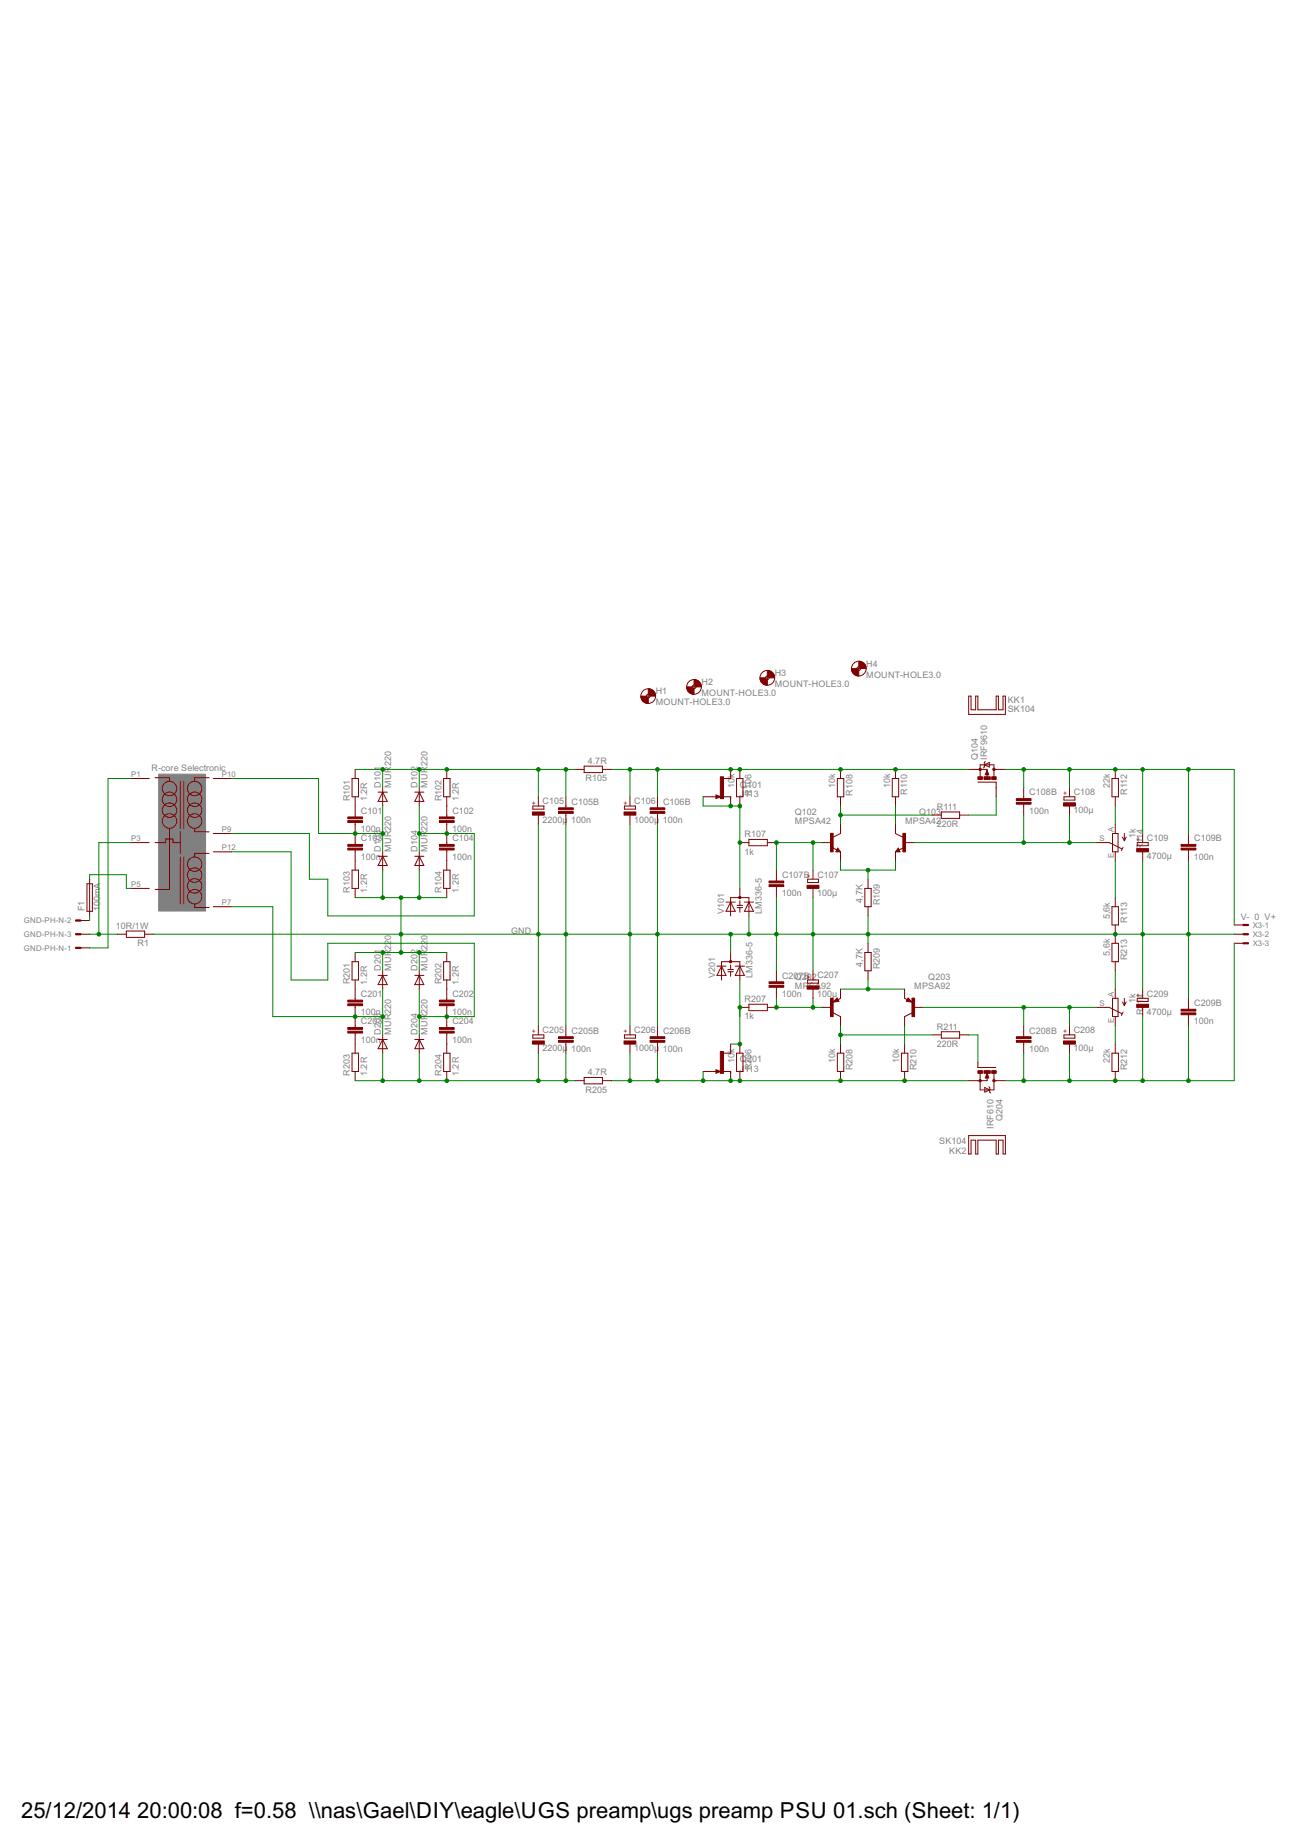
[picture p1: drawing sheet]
<svg xmlns="http://www.w3.org/2000/svg" width="210mm" height="297mm" viewBox="0 0 210 297" stroke-linecap="round" stroke-linejoin="round" font-family="sans-serif">
<path d="M25.5 124.5h7.6v22h-7.6z" fill="#808080" stroke="#808080" stroke-width=".16"/>
<g fill="none" stroke="#800000" stroke-width=".16">
<path d="M104 112h.6M104.3 111.7v.5M111.3 110.5h.6M111.6 110.2v.6M123.1 109h.6M123.4 108.7v.6M137.8 107.5h.6M138.1 107.2v.6M155.8 112h.4v2.2h.7v-2.2h.4v2.2h2.9v-2.2h.4v2.2h.7v-2.2h.4v2.9h-5.9zM21.1 125.2h2.9M21.1 135.5h2.9M24.9 135.5h1.8v-.6h1.1v.6h1.2"/>
<path d="M24.9 125.1h2.4v.6M27.3 133.2v9.8h-2.4M29 125.7v7.5M29 133.8v3.4M29 137.8v7.6M29.6 125.7v7.5M29.6 137.8v7.6M31.3 133.2v.6h2.3M33.6 125.1h-2.3v.6M33.6 137.2h-2.3v.6M34.3 125.2h3M34.3 137h3"/>
<path d="M34.3 134h3M56.6 125.2h1.1v2.9h-1.1zM56.6 139.9h1.1v3h-1.1zM57.1 123.7v1.5M57.1 128.1v3.3M57.1 132.3v3.5M57.1 136.7v3.2M60.8 127.4h1.5M60.8 137.7h1.5M61.6 127.4l.7 1.5h-1.5zM61.6 126.7v2.9M61.6 137v2.9"/>
<path d="M61.6 137.7l.7 1.5h-1.5zM66.7 127.4h1.5M66.7 137.7h1.5M67.4 127.4l.8 1.5h-1.5zM67.4 126.7v2.9M67.4 137v2.9M67.4 137.7l.8 1.5h-1.5zM71.4 125.2h1v2.9h-1zM71.4 139.9h1v3h-1zM71.9 123.7v1.5M71.9 128.1v3.3M71.9 132.3v3.5"/>
<path d="M71.9 136.7v3.2M85.7 129.6h1.8v.5h-1.8zM86.6 128.1v1.5M86.6 131.1v1.5M91 128.1v1.8M91 130.8v1.8M92.5 123.7h1.5M94 123.2h2.9v1h-2.9zM96.9 123.7h1.5M100.4 129.6h1.8v.5h-1.8zM101.3 128.1v1.5M101.3 131.1v1.5"/>
<path d="M105.7 128.1v1.8M105.7 130.8v1.8M113.1 128.1h2.8M115.2 127.8l.7 .3-.7 .3zM116.4 128.1h1.1v1.5M117.5 123.7v1.5h-1.1M118.5 125.2h1v2.9h-1zM119 123.7v1.5M119 128.1v1.5M119 135.5h1.5M120.5 135h2.9v1h-2.9zM123.4 135.5h1.5"/>
<path d="M124.9 139.9v1.8M130.8 139.9v1.5M132.2 135.5h1.5M133.9 136.3l.7 .4M134.7 125.2h1v2.9h-1zM134.7 136.4l.5 .6h-.7zM134.7 136.7l.1 .1h-.2l.1-.3 .3 .4h-.4M135.2 123.7v1.5M135.2 128.1v1.5M135.2 132.6v1.4l-1.2 .6M135.2 137v1.5M143.5 125.2h1v2.9h-1z"/>
<path d="M144 123.7v1.5M144 128.1v1.5M144 132.6v1.4l1.2 .6M144 137v1.5M144.5 136.4l.3 .6h-.8zM144.5 136.7l-.1 .1h.2l-.1-.3-.3 .4h.4M145.3 136.3l-.7 .4M145.5 135.5h1.5M149.9 131.1h1.5M151.4 130.6h2.9v1h-2.9zM154.3 131.1h1.5M155.8 123.7h3v.2"/>
<path d="M157.3 125.8h2.9v2.3M157.6 124.9v-1.9h2.3v1.9M158.3 123l.8-.4v.8zM158.5 122.5l-.2 .1v.8l-.1 .1M158.8 124.5v.6M158.8 123.9l.2 .7h-.5zM159.9 123.7h1.8M164.7 126.7v1.7M164.7 129.3v1.8M171.1 128.1h1.8v.6h-1.8zM172 126.7v1.4M172 129.6v1.5"/>
<path d="M176.4 135.5h2l2.1 1M178.9 125.2h1v2.9h-1zM178.9 134h.9v3h-.9zM179.4 123.7v1.5M179.4 128.1v1.5M179.4 132.6v1.4M179.4 137v1.5M180.6 134.6l.2 .6M180.6 136.3l-.2 .5M180.8 134v1.2M181.1 134.6l-.3 .6M182.9 135.5h1.8v.5h-1.8z"/>
<path d="M183.8 134v1.5M183.8 137v1.5M191.2 134v1.8M191.2 136.7v1.8M13 150.2h1.4M13 152.4h1.4M13 148h1.4M14 142.1h.9v4.5h-.9zM14.4 141.4v5.9M18.8 150.2h1.5M20.3 149.7h3v1h-3zM21.1 142.9h2.9"/>
<path d="M23.3 150.2h1.4M31.3 145.4v.5h2.3M34.3 145.8h3M56.6 154.7h1.1v2.9h-1.1zM57.1 142.9v1.5M57.1 153.2v1.5M57.1 157.6v3.2M60.8 156.9h1.5M61.6 156.1v3M61.6 156.9l.7 1.4h-1.5zM66.7 156.9h1.5M67.4 156.1v3"/>
<path d="M67.4 156.9l.8 1.4h-1.5zM71.4 154.7h1v2.9h-1zM71.9 142.9v1.5M71.9 153.2v1.5M71.9 157.6v3.2M115.3 155.4h1.5M116.1 155.4l.7 1.5h-1.5zM116.1 157.6v-2.9h2.9v2.9M116.8 145.1h1.5M117.1 156.3h.9M117.1 155.9h.9M117.5 147.3v-2.9h3v2.9"/>
<path d="M117.5 153.2v1.5M117.5 155.2v.7M117.5 156.3v.7M117.5 145.1l.8 1.5h-1.5zM118.3 155.4h1.4M118.6 146h.8M118.6 145.6h.8M119 155.4l.7 1.5h-1.4zM119 142.9v1.5M119 144.9v.7M119 146v.7M119.7 145.1h1.5"/>
<path d="M120.5 145.1l.7 1.5h-1.5zM124.9 142.6v1.8M124.9 156.1v1.8M124.9 158.8v1.7M129.9 141.4h1.8v.5h-1.8zM129.9 157.6h1.8v.5h-1.8zM130.8 142.9v1.5M130.8 156.1v1.5M130.8 159.1v1.4M135.2 159.1v1.4l-.4 .3M139.1 142.9h1v2.9h-1zM139.1 153.2h1v2.9h-1z"/>
<path d="M139.6 141.4v1.5M139.6 145.8v1.5M139.6 151.7v1.5M139.6 156.1v1.5M145.5 159.1v1.4l.4 .3M178.9 145.8h1v3h-1zM178.9 151.7h1v3h-1zM179.4 144.4v1.4M179.4 148.8v2.9M179.4 154.7v1.4M179.4 159.1v1.4M183.8 159.1v1.4"/>
<path d="M198.5 150.2h1.5M198.5 148.8h1.5M198.5 151.7h1.5M56.6 169.4h1.1v2.9h-1.1zM57.1 161.7v3.5M57.1 166.1v3.3M57.1 172.3v1.5M60.8 167.2h1.5M61.6 166.4v3M61.6 167.2l.7 1.5h-1.5zM66.7 167.2h1.5M67.4 166.4v3"/>
<path d="M67.4 167.2l.8 1.5h-1.5zM71.4 169.4h1v2.9h-1zM71.9 161.7v3.5M71.9 166.1v3.3M71.9 172.3v1.5M85.7 166.4h1.8v.6h-1.8zM86.6 165v1.4M86.6 167.9v1.5M91 165v1.7M91 167.6v1.8M92.5 173.8h1.5M94 173.3h2.9v1h-2.9z"/>
<path d="M96.9 173.8h1.5M100.4 166.4h1.8v.6h-1.8zM101.3 165v1.4M101.3 167.9v1.5M105.7 165v1.7M105.7 167.6v1.8M113.1 172.3h2.8M115.2 172l.7 .3-.7 .3zM116.4 172.3h1.1v1.5M117.5 167.9v1.5h-1.1M118.5 169.4h1v2.9h-1zM119 167.9v1.5"/>
<path d="M119 172.3v1.5M119 162h1.5M120.5 161.5h2.9v1h-2.9zM123.4 162h1.5M132.2 162h1.5M134 162.9l1.2 .6v1.5M134.6 160.9h-.2l.2-.1 .1 .2-.5 .1 .4-.5 .2 .4M134.6 160.5l.3 .5-.9 .2zM134.7 169.4h1v2.9h-1zM135.2 167.9v1.5M135.2 172.3v1.5M145 169.4h1v2.9h-1z"/>
<path d="M145.5 167.9v1.5M145.5 172.3v1.5M146.1 160.5l.6 .7-.9-.2zM146.1 160.9h.2l-.2-.1-.2 .2 .6 .1-.4-.5-.2 .4M146.7 162.9l-1.2 .6v1.5M147 162h1.4M149.9 166.4h1.5M151.4 165.9h2.9v1.1h-2.9zM154.3 166.4h1.5M157.3 170.9v.8h2.9M157.6 172.6v2.7h2.3v-2.7M158.4 174.9l.8 .4-.8 .3z"/>
<path d="M158.8 173.3v.5h-3M158.8 172.6l.2 .8h-.5zM159 174.8l.2 .1v.7l.1 .2M159.9 173.8h1.8M164.7 165v1.7M164.7 167.6v1.8M171.1 166.4h1.8v.6h-1.8zM172 165v1.4M172 167.9v1.5M176.4 162h2l2.1 1M178.9 169.4h1v2.9h-1zM178.9 160.5h.9v3h-.9z"/>
<path d="M179.4 163.5v1.5M179.4 167.9v1.5M179.4 172.3v1.5M180.6 161.1l.2 .6M180.6 162.8l-.2 .5M180.8 160.5v1.2M181.1 161.1l-.3 .6M182.9 160.5h1.8v.6h-1.8zM183.8 162v1.5M191.2 160.5v1.8M191.2 163.2v1.8M155.8 182.6h5.9v3h-.4v-2.2h-.7v2.2h-.4v-2.2h-2.9v2.2h-.4v-2.2h-.7v2.2h-.4z"/>
<circle cx="104.3" cy="112" r="1.19"/>
<circle cx="104.3" cy="112" r=".3"/>
<circle cx="111.6" cy="110.5" r="1.19"/>
<circle cx="111.6" cy="110.5" r=".3"/>
<circle cx="123.4" cy="109" r="1.19"/>
<circle cx="123.4" cy="109" r=".3"/>
<circle cx="138.1" cy="107.5" r="1.19"/>
<circle cx="138.1" cy="107.5" r=".3"/>
<circle cx="27.3" cy="126.8" r="1.16"/>
<circle cx="27.3" cy="130.3" r="1.16"/>
<circle cx="27.3" cy="128.5" r="1.16"/>
<circle cx="27.3" cy="132" r="1.16"/>
<circle cx="31.3" cy="130.3" r="1.16"/>
<circle cx="31.3" cy="139" r="1.16"/>
<circle cx="31.3" cy="128.5" r="1.16"/>
<circle cx="31.3" cy="132" r="1.16"/>
<circle cx="31.3" cy="126.8" r="1.16"/>
<circle cx="31.3" cy="144.2" r="1.16"/>
<circle cx="31.3" cy="142.5" r="1.16"/>
<circle cx="31.3" cy="140.7" r="1.16"/>
</g>
<g fill="#800000" stroke="#800000" stroke-width=".16">
<path d="M100.4 130.6h1.9v.5h-1.9z"/>
<path d="M100.4 167.4h1.9v.5h-1.9z"/>
<path d="M89.8 130.5h2.4v.3h-2.4z"/>
<path d="M89.8 129.9h2.4v.3h-2.4z"/>
<path d="M104.6 130.5h2.3v.3h-2.3z"/>
<path d="M104.6 129.9h2.3v.3h-2.3z"/>
<path d="M89.8 167.3h2.4v.3h-2.4z"/>
<path d="M89.8 166.7h2.4v.3h-2.4z"/>
<path d="M104.6 167.3h2.3v.3h-2.3z"/>
<path d="M104.6 166.7h2.3v.3h-2.3z"/>
<path d="M115.9 124.9h.5v3.5h-.5z"/>
<path d="M115.9 169.1h.5v3.5h-.5z"/>
<path d="M123.7 142.3h2.4v.3h-2.4z"/>
<path d="M123.7 141.7h2.4v.3h-2.4z"/>
<path d="M123.7 158.5h2.4v.3h-2.4z"/>
<path d="M123.7 157.9h2.4v.3h-2.4z"/>
<path d="M129.8 142.4h1.9v.5h-1.9z"/>
<path d="M129.8 158.6h1.9v.5h-1.9z"/>
<path d="M163.5 129h2.3v.3h-2.3z"/>
<path d="M163.5 128.4h2.3v.3h-2.3z"/>
<path d="M163.5 167.3h2.3v.3h-2.3z"/>
<path d="M163.5 166.7h2.3v.3h-2.3z"/>
<path d="M171.1 129.1h1.9v.5h-1.9z"/>
<path d="M171.1 167.4h1.9v.5h-1.9z"/>
<path d="M190 136.4h2.3v.3h-2.3z"/>
<path d="M190 135.8h2.3v.3h-2.3z"/>
<path d="M190 162.9h2.3v.3h-2.3z"/>
<path d="M190 162.3h2.3v.3h-2.3z"/>
<path d="M133.6 134h.4v3h-.4z"/>
<path d="M145.2 134h.4v3h-.4z"/>
<path d="M133.6 160.5h.4v3h-.4z"/>
<path d="M146.7 160.5h.4v3h-.4z"/>
<path d="M157.3 124.9h.7v.4h-.7z"/>
<path d="M159.5 124.9h.7v.4h-.7z"/>
<path d="M158.3 124.9h1v.4h-1z"/>
<path d="M157.3 172.2h.7v.4h-.7z"/>
<path d="M159.5 172.2h.7v.4h-.7z"/>
<path d="M158.3 172.2h1v.4h-1z"/>
<path d="M182.8 136.5h1.9v.5h-1.9z"/>
<path d="M85.6 130.6h1.9v.5h-1.9z"/>
<path d="M182.8 161.5h1.9v.5h-1.9z"/>
<path d="M85.6 167.4h1.9v.5h-1.9z"/>
<path d="M70.7 132h2.3v.3h-2.3z"/>
<path d="M70.7 131.4h2.3v.3h-2.3z"/>
<path d="M55.9 161.4h2.4v.3h-2.4z"/>
<path d="M55.9 160.8h2.4v.3h-2.4z"/>
<path d="M70.7 161.4h2.3v.3h-2.3z"/>
<path d="M70.7 160.8h2.3v.3h-2.3z"/>
<path d="M55.9 165.8h2.4v.3h-2.4z"/>
<path d="M55.9 165.2h2.4v.3h-2.4z"/>
<path d="M70.7 165.8h2.3v.3h-2.3z"/>
<path d="M70.7 165.2h2.3v.3h-2.3z"/>
<path d="M55.9 136.4h2.4v.3h-2.4z"/>
<path d="M55.9 135.8h2.4v.3h-2.4z"/>
<path d="M70.7 136.4h2.3v.3h-2.3z"/>
<path d="M70.7 135.8h2.3v.3h-2.3z"/>
<path d="M55.9 132h2.4v.3h-2.4z"/>
<path d="M55.9 131.4h2.4v.3h-2.4z"/>
</g>
<path d="M115.6 128.1l-.4 .2v-.3l.5 .1M158.8 124.4v.1h.1l-.1-.5-.2 .5M115.6 172.3l-.4 .2v-.3l.5 .1M158.8 173.1v.2h-.2l.2-.5 .1 .5" fill="none" stroke="#800000" stroke-width=".19"/>
<g fill="#800000" stroke="#800000" stroke-width=".16">
<path d="M118.9 144.2h.2v.3h-.2z" fill-rule="evenodd"/>
<path d="M117.4 154.5h.3v.3h-.3z" fill-rule="evenodd"/>
<path d="M159.7 123.6h.3v.3h-.3z" fill-rule="evenodd"/>
<path d="M157.5 123.6h.3v.3h-.3z" fill-rule="evenodd"/>
<path d="M157.5 173.7h.3v.2h-.3z" fill-rule="evenodd"/>
<path d="M159.7 173.7h.3v.2h-.3z" fill-rule="evenodd"/>
<path d="M104.3 110.8a1.16 1.16 0 0 1 1.2 1.2h-.9l-.1-.3h-.2z" fill-rule="evenodd"/>
<path d="M103.1 112h.9l.1 .2h.2v.9a1.16 1.16 0 0 1-1.2-1.1z" fill-rule="evenodd"/>
<path d="M111.6 109.3a1.19 1.19 0 0 1 1.2 1.2h-.9l-.1-.2-.2-.1z" fill-rule="evenodd"/>
<path d="M110.4 110.5h.9l.1 .2 .2 .1v.9a1.16 1.16 0 0 1-1.2-1.2z" fill-rule="evenodd"/>
<path d="M123.4 107.8a1.16 1.16 0 0 1 1.2 1.2h-.9l-.1-.2-.2-.1z" fill-rule="evenodd"/>
<path d="M122.2 109h.9l.1 .2 .2 .1v.9a1.19 1.19 0 0 1-1.2-1.2z" fill-rule="evenodd"/>
<path d="M138.1 106.4a1.16 1.16 0 0 1 1.2 1.1h-.9l-.1-.2-.2-.1z" fill-rule="evenodd"/>
<path d="M137 107.5h.8l.3 .3v.9a1.16 1.16 0 0 1-1.1-1.2z" fill-rule="evenodd"/>
</g>
<path d="M12.2 152.4h.8M12.2 148h.8M12.2 150.2h.8M200 150.2h.7M200 148.8h.7M200 151.7h.7" fill="none" stroke="#800000" stroke-width=".36"/>
<g fill="none" stroke="#008000" stroke-width=".16">
<path d="M21.1 125.2h-3.7v27.2h-3M21.1 135.5h-5.2v14.7M37.3 134h12.5v7.4h2.9v5.9h23.6v-13.3h-8.9M37.3 125.2h13.9v8.8h10.4M37.3 137h9.5v20.6h5.9v-5.9h23.6v11.8h-8.9M57.1 123.7h35.4M61.6 123.7v3M61.6 129.6v7.4M61.6 139.9v4.5M67.4 123.7v3M67.4 129.6v7.4M67.4 139.9v4.5"/>
<path d="M86.6 123.7v4.4M86.6 132.6v32.4M91 123.7v4.4M91 132.6v32.4M98.4 123.7h57.4M101.3 123.7v4.4M101.3 132.6v32.4M105.7 123.7v4.4M105.7 132.6v32.4M113.1 128.1v1.5h5.9v13.3M130.8 135.5v4.4M132.2 135.5h-7.3v4.4"/>
<path d="M135.2 129.6v3M135.2 138.5v1.4h8.8v-1.4M135.2 131.1h14.7M139.6 139.9v1.5M144 129.6v3M147 135.5h29.4M160.2 128.1v3h-4.4M161.7 123.7h36.8v25.1M164.7 123.7v3M164.7 131.1v4.4M172 123.7v3M172 131.1v4.4"/>
<path d="M179.4 129.6v3M179.4 138.5v5.9M183.8 123.7v10.3M183.8 138.5v20.6M191.2 123.7v10.3M191.2 138.5v22M14.4 150.2h4.4M14.4 141.4v-.7h5.9v2.2h.8M14.4 147.3v.7M24.7 150.2h173.8M37.3 145.8h6.6v17.7h17.7M57.1 144.4h14.8"/>
<path d="M57.1 153.2h14.8M61.6 153.2v2.9M61.6 159.1v7.3M64.5 144.4v8.8M67.4 153.2v2.9M67.4 159.1v7.3M117.5 150.2v3M119 157.6v10.3h-1.5M120.5 147.3v2.9M124.9 144.4v11.7M130.8 144.4v11.7M135.2 159.1h10.3"/>
<path d="M139.6 147.3v4.4M139.6 157.6v1.5M179.4 156.1v3M198.5 151.7v22.1h-36.8M57.1 173.8h35.4M61.6 169.4v4.4M67.4 169.4v4.4M86.6 169.4v4.4M91 169.4v4.4M98.4 173.8h57.4M101.3 169.4v4.4M105.7 169.4v4.4"/>
<path d="M113.1 172.3v1.5M124.9 160.5v1.5h7.3M130.8 160.5v1.5M135.2 165v2.9M135.2 166.4h14.7M145.5 165v2.9M148.4 162h28M155.8 166.4h1.5v4.5M164.7 162v3M164.7 169.4v4.4M172 162v3M172 169.4v4.4"/>
<path d="M179.4 165v2.9M183.8 163.5v10.3M191.2 165v8.8"/>
</g>
<g fill="#008000" stroke="#008000" stroke-width=".16">
<circle cx="61.6" cy="134" r=".3"/>
<circle cx="57.1" cy="134" r=".3"/>
<circle cx="67.4" cy="134" r=".3"/>
<circle cx="71.9" cy="134" r=".3"/>
<circle cx="61.6" cy="123.7" r=".3"/>
<circle cx="67.4" cy="123.7" r=".3"/>
<circle cx="86.6" cy="123.7" r=".3"/>
<circle cx="91" cy="123.7" r=".3"/>
<circle cx="71.9" cy="123.7" r=".3"/>
<circle cx="61.6" cy="144.4" r=".3"/>
<circle cx="67.4" cy="144.4" r=".3"/>
<circle cx="61.6" cy="153.2" r=".3"/>
<circle cx="67.4" cy="153.2" r=".3"/>
<circle cx="64.5" cy="153.2" r=".3"/>
<circle cx="64.5" cy="144.4" r=".3"/>
<circle cx="64.5" cy="150.2" r=".3"/>
<circle cx="86.6" cy="150.2" r=".3"/>
<circle cx="91" cy="150.2" r=".3"/>
<circle cx="101.3" cy="150.2" r=".3"/>
<circle cx="105.7" cy="150.2" r=".3"/>
<circle cx="139.6" cy="150.2" r=".3"/>
<circle cx="117.5" cy="150.2" r=".3"/>
<circle cx="120.5" cy="150.2" r=".3"/>
<circle cx="124.9" cy="150.2" r=".3"/>
<circle cx="130.8" cy="150.2" r=".3"/>
<circle cx="179.4" cy="150.2" r=".3"/>
<circle cx="191.2" cy="150.2" r=".3"/>
<circle cx="183.8" cy="150.2" r=".3"/>
<circle cx="61.6" cy="163.5" r=".3"/>
<circle cx="57.1" cy="163.5" r=".3"/>
<circle cx="67.4" cy="163.5" r=".3"/>
<circle cx="71.9" cy="163.5" r=".3"/>
<circle cx="61.6" cy="173.8" r=".3"/>
<circle cx="67.4" cy="173.8" r=".3"/>
<circle cx="91" cy="173.8" r=".3"/>
<circle cx="86.6" cy="173.8" r=".3"/>
<circle cx="71.9" cy="173.8" r=".3"/>
<circle cx="101.3" cy="123.7" r=".3"/>
<circle cx="105.7" cy="123.7" r=".3"/>
<circle cx="117.5" cy="123.7" r=".3"/>
<circle cx="119" cy="123.7" r=".3"/>
<circle cx="135.2" cy="123.7" r=".3"/>
<circle cx="144" cy="123.7" r=".3"/>
<circle cx="105.7" cy="173.8" r=".3"/>
<circle cx="101.3" cy="173.8" r=".3"/>
<circle cx="117.5" cy="173.8" r=".3"/>
<circle cx="113.1" cy="173.8" r=".3"/>
<circle cx="119" cy="173.8" r=".3"/>
<circle cx="135.2" cy="173.8" r=".3"/>
<circle cx="145.5" cy="173.8" r=".3"/>
<circle cx="119" cy="162" r=".3"/>
<circle cx="119" cy="167.9" r=".3"/>
<circle cx="124.9" cy="135.5" r=".3"/>
<circle cx="130.8" cy="135.5" r=".3"/>
<circle cx="124.9" cy="162" r=".3"/>
<circle cx="130.8" cy="162" r=".3"/>
<circle cx="164.7" cy="123.7" r=".3"/>
<circle cx="172" cy="123.7" r=".3"/>
<circle cx="179.4" cy="123.7" r=".3"/>
<circle cx="183.8" cy="123.7" r=".3"/>
<circle cx="191.2" cy="123.7" r=".3"/>
<circle cx="164.7" cy="173.8" r=".3"/>
<circle cx="172" cy="173.8" r=".3"/>
<circle cx="179.4" cy="173.8" r=".3"/>
<circle cx="183.8" cy="173.8" r=".3"/>
<circle cx="191.2" cy="173.8" r=".3"/>
<circle cx="135.2" cy="131.1" r=".3"/>
<circle cx="135.2" cy="166.4" r=".3"/>
<circle cx="139.6" cy="139.9" r=".3"/>
<circle cx="139.6" cy="159.1" r=".3"/>
<circle cx="119" cy="135.5" r=".3"/>
<circle cx="119" cy="129.6" r=".3"/>
<circle cx="117.5" cy="129.6" r=".3"/>
<circle cx="164.7" cy="135.5" r=".3"/>
<circle cx="172" cy="135.5" r=".3"/>
<circle cx="164.7" cy="162" r=".3"/>
<circle cx="172" cy="162" r=".3"/>
<circle cx="15.9" cy="150.2" r=".3"/>
</g>
<g font-size="4">
<text x="3.4" y="292.3">25/12/2014</text>
<text x="22.1" y="292.3">20:00:08 f=0.58 \\nas\Gael\DIY\eagle\UGS preamp\ugs preamp PSU 01.sch (Sheet: 1/1)</text>
</g>
<g font-size="1.6" fill="#808080">
<text x="139.3" y="107.2">H4</text>
<text x="105.5" y="113.4">MOUNT-HOLE3.0</text>
<text x="105.5" y="111.6">H1</text>
<text x="112.8" y="111.9">MOUNT-HOLE3.0</text>
<text x="112.8" y="110.1">H2</text>
<text x="124.6" y="110.4">MOUNT-HOLE3.0</text>
<text x="124.6" y="108.7">H3</text>
<text x="139.3" y="109">MOUNT-HOLE3.0</text>
<text x="162.1" y="113.1">KK1</text>
<text x="162.1" y="114.5">SK104</text>
<text x="24.4" y="123.9">R-core Selectronic</text>
<text x="62.9" y="123.3" transform="rotate(-90 62.9 123.3)">220</text>
<text x="68.8" y="123.3" transform="rotate(-90 68.8 123.3)">220</text>
<text x="94.2" y="125.6">R105</text>
<text x="94.5" y="122.9">4.7R</text>
<text x="157.3" y="122.2" transform="rotate(-90 157.3 122.2)">Q104</text>
<text x="158.8" y="122.2" transform="rotate(-90 158.8 122.2)">IRF9610</text>
<text x="56.3" y="128.9" transform="rotate(-90 56.3 128.9)">R101</text>
<text x="58" y="130.9">C101</text>
<text x="59.1" y="128.9" transform="rotate(-90 59.1 128.9)">1.2R</text>
<text x="61.3" y="126.7" transform="rotate(-90 61.3 126.7)">D101</text>
<text x="62.9" y="126.7" transform="rotate(-90 62.9 126.7)">MUR</text>
<text x="67.2" y="126.7" transform="rotate(-90 67.2 126.7)">D102</text>
<text x="68.8" y="126.7" transform="rotate(-90 68.8 126.7)">MUR</text>
<text x="71" y="128.9" transform="rotate(-90 71 128.9)">R102</text>
<text x="72.8" y="130.9">C102</text>
<text x="73.8" y="128.9" transform="rotate(-90 73.8 128.9)">1.2R</text>
<text x="87.3" y="129.3">C105</text>
<text x="91.9" y="129.4">C105B</text>
<text x="102" y="129.3">C106</text>
<text x="106.6" y="129.4">C106B</text>
<text x="118.1" y="126.8" transform="rotate(-90 118.1 126.8)">10k</text>
<text x="119" y="128.1">J113</text>
<text x="119" y="126.7">Q101</text>
<text x="120.9" y="127.9" transform="rotate(-90 120.9 127.9)">R106</text>
<text x="127.9" y="131.1">Q102</text>
<text x="134.3" y="126.8" transform="rotate(-90 134.3 126.8)">10k</text>
<text x="137.1" y="127.9" transform="rotate(-90 137.1 127.9)">R108</text>
<text x="143.2" y="126.8" transform="rotate(-90 143.2 126.8)">10k</text>
<text x="145.9" y="127.8" transform="rotate(-90 145.9 127.8)">R110</text>
<text x="147.8" y="131.1">Q103</text>
<text x="150.7" y="130.2">R111</text>
<text x="165.5" y="130.9">100n</text>
<text x="165.6" y="127.9">C108B</text>
<text x="172.7" y="130.8">100µ</text>
<text x="172.7" y="127.9">C108</text>
<text x="178.5" y="126.8" transform="rotate(-90 178.5 126.8)">22k</text>
<text x="181.3" y="127.8" transform="rotate(-90 181.3 127.8)">R112</text>
<text x="58" y="133.8">100n</text>
<text x="58" y="135.3">C103</text>
<text x="61.3" y="137" transform="rotate(-90 61.3 137)">D103</text>
<text x="62.9" y="137" transform="rotate(-90 62.9 137)">MUR220</text>
<text x="67.2" y="137" transform="rotate(-90 67.2 137)">D104</text>
<text x="68.8" y="137" transform="rotate(-90 68.8 137)">MUR</text>
<text x="68.8" y="133.6" transform="rotate(-90 68.8 133.6)">220</text>
<text x="72.7" y="133.8">100n</text>
<text x="72.8" y="135.3">C104</text>
<text x="87.3" y="132.3">2200µ 100n</text>
<text x="102" y="132.3">1000µ 100n</text>
<text x="119.7" y="137.4">1k</text>
<text x="119.8" y="134.6">R107</text>
<text x="127.9" y="132.6">MPSA42</text>
<text x="145.6" y="132.6">MPSA42</text>
<text x="150.7" y="133">220R</text>
<text x="182.6" y="134.8" transform="rotate(-90 182.6 134.8)">1k</text>
<text x="183.9" y="136.7" transform="rotate(-90 183.9 136.7)">R114</text>
<text x="184.5" y="135.2">C109</text>
<text x="192.1" y="135.3">C109B</text>
<text x="56.3" y="143.6" transform="rotate(-90 56.3 143.6)">R103</text>
<text x="58" y="138.2">100n</text>
<text x="59.1" y="143.6" transform="rotate(-90 59.1 143.6)">1.2R</text>
<text x="71" y="143.6" transform="rotate(-90 71 143.6)">R104</text>
<text x="72.7" y="138.2">100n</text>
<text x="73.8" y="143.6" transform="rotate(-90 73.8 143.6)">1.2R</text>
<text x="125.8" y="141.2">C107B</text>
<text x="131.5" y="141.1">C107</text>
<text x="184.5" y="138.2">4700µ</text>
<text x="192" y="138.2">100n</text>
<text x="13.6" y="146.5" transform="rotate(-90 13.6 146.5)">F1</text>
<text x="16.1" y="146.6" transform="rotate(-90 16.1 146.6)">100mA</text>
<text x="18.6" y="149.4">10R/1W</text>
<text x="116.5" y="147" transform="rotate(-90 116.5 147)">V101</text>
<text x="122.5" y="147" transform="rotate(-90 122.5 147)">LM336-5</text>
<text x="125.8" y="144.1">100n</text>
<text x="131.4" y="144.1">100µ</text>
<text x="138.7" y="145.1" transform="rotate(-90 138.7 145.1)">4,7K</text>
<text x="141.5" y="145.6" transform="rotate(-90 141.5 145.6)">R109</text>
<text x="178.5" y="147.8" transform="rotate(-90 178.5 147.8)">5,6k</text>
<text x="181.3" y="148.4" transform="rotate(-90 181.3 148.4)">R113</text>
<text x="199.6" y="148">V- 0 V+</text>
<text x="22.1" y="152.1">R1</text>
<text x="62.9" y="152.7" transform="rotate(-90 62.9 152.7)">220</text>
<text x="68.8" y="152.7" transform="rotate(-90 68.8 152.7)">220</text>
<text x="82.2" y="150.2">GND</text>
<text x="138.7" y="155.5" transform="rotate(-90 138.7 155.5)">4,7K</text>
<text x="141.5" y="155.9" transform="rotate(-90 141.5 155.9)">R209</text>
<text x="178.5" y="153.7" transform="rotate(-90 178.5 153.7)">5,6k</text>
<text x="181.3" y="154.4" transform="rotate(-90 181.3 154.4)">R213</text>
<text x="56.3" y="158.3" transform="rotate(-90 56.3 158.3)">R201</text>
<text x="58" y="160.3">C201</text>
<text x="59.1" y="158.3" transform="rotate(-90 59.1 158.3)">1.2R</text>
<text x="61.3" y="156.1" transform="rotate(-90 61.3 156.1)">D201</text>
<text x="62.9" y="156.1" transform="rotate(-90 62.9 156.1)">MUR</text>
<text x="67.2" y="156.1" transform="rotate(-90 67.2 156.1)">D202</text>
<text x="68.8" y="156.1" transform="rotate(-90 68.8 156.1)">MUR</text>
<text x="71" y="158.3" transform="rotate(-90 71 158.3)">R202</text>
<text x="72.8" y="160.3">C202</text>
<text x="73.8" y="158.3" transform="rotate(-90 73.8 158.3)">1.2R</text>
<text x="115" y="157.3" transform="rotate(-90 115 157.3)">V201</text>
<text x="119.8" y="161.2">R207</text>
<text x="121.1" y="157.3" transform="rotate(-90 121.1 157.3)">LM336-5</text>
<text x="125.8" y="160.3">100n</text>
<text x="125.8" y="157.4">C20Q72B02C207</text>
<text x="127.9" y="159.1">MPSA92</text>
<text x="131.4" y="160.3">100µ</text>
<text x="147.1" y="159.1">MPSA92</text>
<text x="149.3" y="157.6">Q203</text>
<text x="182.6" y="161.3" transform="rotate(-90 182.6 161.3)">1k</text>
<text x="184.5" y="160.3">C209</text>
<text x="192.1" y="161.8">C209B</text>
<text x="58" y="163.3">100n</text>
<text x="58" y="167.7">100n</text>
<text x="58" y="164.7">C203</text>
<text x="61.3" y="166.4" transform="rotate(-90 61.3 166.4)">D203</text>
<text x="62.9" y="166.4" transform="rotate(-90 62.9 166.4)">MUR220</text>
<text x="67.2" y="166.4" transform="rotate(-90 67.2 166.4)">D204</text>
<text x="68.8" y="166.4" transform="rotate(-90 68.8 166.4)">MUR</text>
<text x="68.8" y="163" transform="rotate(-90 68.8 163)">220</text>
<text x="72.7" y="163.3">100n</text>
<text x="72.7" y="167.7">100n</text>
<text x="72.8" y="164.7">C204</text>
<text x="87.3" y="166.2">C205</text>
<text x="91.9" y="166.2">C205B</text>
<text x="102" y="166.2">C206</text>
<text x="106.6" y="166.2">C206B</text>
<text x="119.7" y="163.9">1k</text>
<text x="150.7" y="165.6">R211</text>
<text x="165.6" y="166.2">C208B</text>
<text x="172.7" y="166.2">C208</text>
<text x="183.9" y="163.3" transform="rotate(-90 183.9 163.3)">R214</text>
<text x="184.5" y="163.2">4700µ</text>
<text x="192" y="164.7">100n</text>
<text x="56.3" y="173" transform="rotate(-90 56.3 173)">R203</text>
<text x="59.1" y="173.1" transform="rotate(-90 59.1 173.1)">1.2R</text>
<text x="71" y="173" transform="rotate(-90 71 173)">R204</text>
<text x="73.8" y="173.1" transform="rotate(-90 73.8 173.1)">1.2R</text>
<text x="87.3" y="169.1">2200µ 100n</text>
<text x="94.5" y="172.9">4.7R</text>
<text x="102" y="169.1">1000µ 100n</text>
<text x="118.1" y="171" transform="rotate(-90 118.1 171)">10k</text>
<text x="119" y="172.3">J113</text>
<text x="119" y="170.9">Q201</text>
<text x="120.9" y="172.1" transform="rotate(-90 120.9 172.1)">R206</text>
<text x="134.3" y="171" transform="rotate(-90 134.3 171)">10k</text>
<text x="137.1" y="172.1" transform="rotate(-90 137.1 172.1)">R208</text>
<text x="144.6" y="171" transform="rotate(-90 144.6 171)">10k</text>
<text x="147.4" y="172.1" transform="rotate(-90 147.4 172.1)">R210</text>
<text x="150.7" y="168.4">220R</text>
<text x="165.5" y="169.2">100n</text>
<text x="172.7" y="169.1">100µ</text>
<text x="178.5" y="171" transform="rotate(-90 178.5 171)">22k</text>
<text x="181.3" y="172.1" transform="rotate(-90 181.3 172.1)">R212</text>
<text x="94.2" y="175.7">R205</text>
<text x="151.1" y="184">SK104</text>
<text x="152.7" y="185.5">KK2</text>
<text x="159.8" y="181.6" transform="rotate(-90 159.8 181.6)">IRF610</text>
<text x="161.3" y="180.3" transform="rotate(-90 161.3 180.3)">Q204</text>
</g>
<g font-size="1.4" fill="#808080">
<text x="21.1" y="125">P1</text>
<text x="25.4" y="125.6">PRIMEC2-10</text>
<text x="27.8" y="125.7">S-1</text>
<text x="35.7" y="125">P10</text>
<text x="21.1" y="135.3">P3</text>
<text x="25.4" y="136">SHI</text>
<text x="27.6" y="136">ELD3</text>
<text x="27.8" y="137.4">SEC1-12</text>
<text x="28.5" y="134.5">SEC2-9</text>
<text x="35.7" y="133.8">P9</text>
<text x="35.7" y="136.8">P12</text>
<text x="176.9" y="135.3">S</text>
<text x="179.2" y="133.8" transform="rotate(-90 179.2 133.8)">A</text>
<text x="21.1" y="142.7">P5</text>
<text x="25.4" y="143.3">PRIM5</text>
<text x="179.2" y="138" transform="rotate(-90 179.2 138)">E</text>
<text x="3.8" y="148.5">GND-PH-N-2</text>
<text x="28.5" y="146.3">SEC1-7</text>
<text x="35.7" y="145.6">P7</text>
<text x="201.5" y="149.2">X3-1</text>
<text x="3.8" y="152.9">GND-PH-N-1</text>
<text x="3.8" y="150.7">GND-PH-N-3</text>
<text x="201.5" y="150.7">X3-2</text>
<text x="201.5" y="152.2">X3-3</text>
<text x="176.9" y="161.8">S</text>
<text x="179.2" y="160.3" transform="rotate(-90 179.2 160.3)">A</text>
<text x="179.2" y="164.5" transform="rotate(-90 179.2 164.5)">E</text>
</g>
<g font-size="1.2" fill="#800000">
<text x="86.3" y="129.4" transform="rotate(-90 86.3 129.4)">+</text>
<text x="101" y="129.4" transform="rotate(-90 101 129.4)">+</text>
<text x="171.7" y="127.9" transform="rotate(-90 171.7 127.9)">+</text>
<text x="183.5" y="135.3" transform="rotate(-90 183.5 135.3)">+</text>
<text x="130.4" y="141.2" transform="rotate(-90 130.4 141.2)">+</text>
<text x="130.4" y="157.4" transform="rotate(-90 130.4 157.4)">+</text>
<text x="183.5" y="160.3" transform="rotate(-90 183.5 160.3)">+</text>
<text x="86.3" y="166.2" transform="rotate(-90 86.3 166.2)">+</text>
<text x="101" y="166.2" transform="rotate(-90 101 166.2)">+</text>
<text x="171.7" y="166.2" transform="rotate(-90 171.7 166.2)">+</text>
</g>
</svg>
